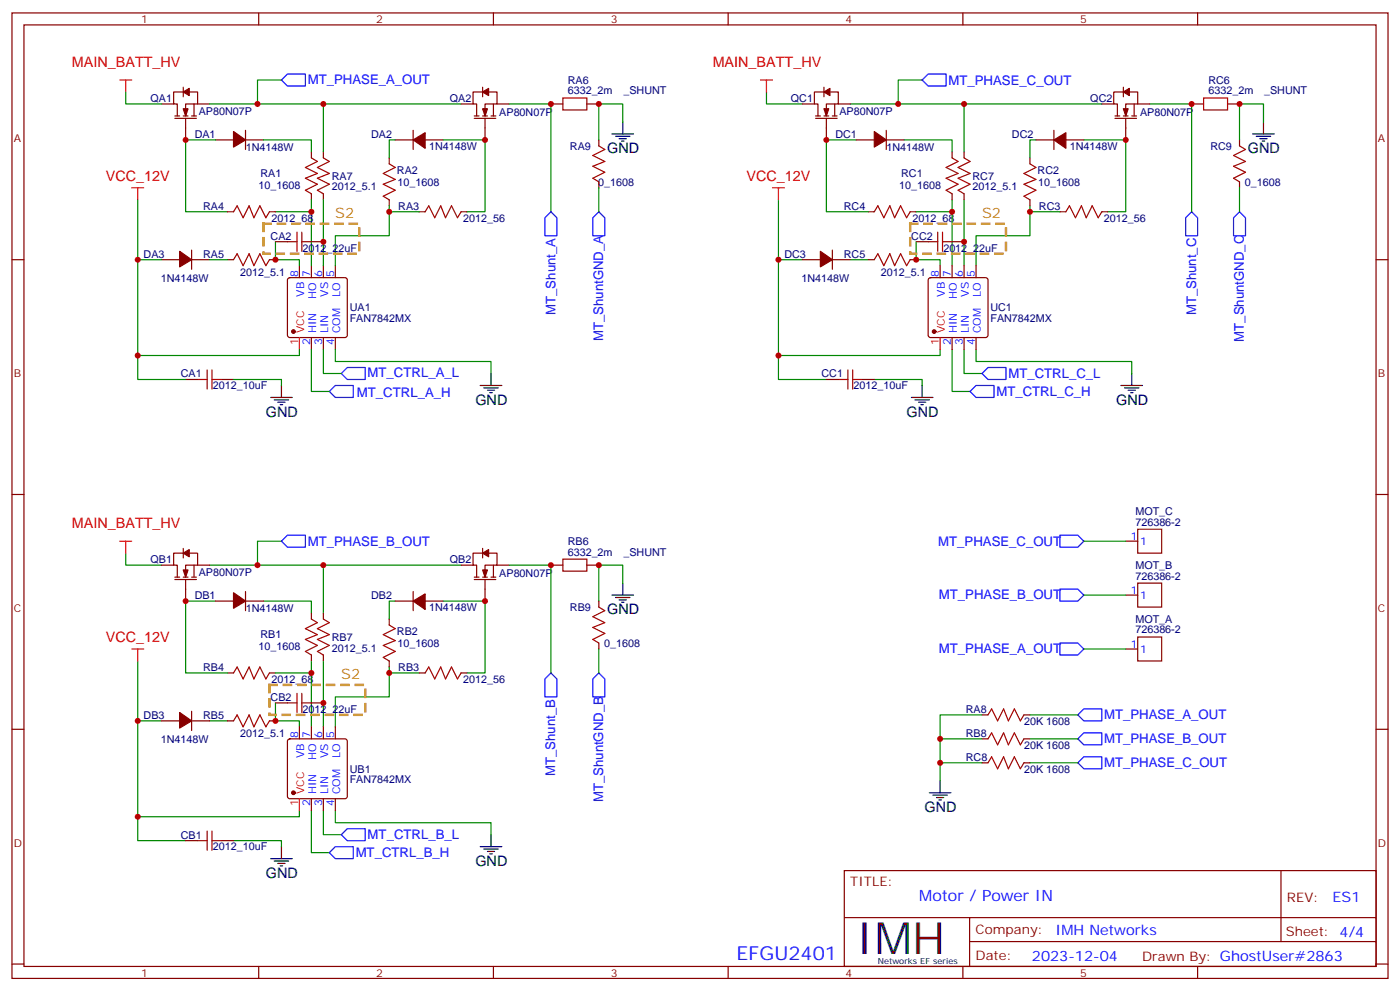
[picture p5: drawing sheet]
<svg xmlns="http://www.w3.org/2000/svg" width="412mm" height="292mm" viewBox="0 0 412 292" stroke-linecap="round" stroke-linejoin="round" font-family="sans-serif">
<g fill="none" stroke="#870000" stroke-width=".35">
<path d="M3.5 3.8h405.4v284.3h-405.4zM7.1 7.3h398.2v277.3h-398.2zM76.2 3.8v3.5M145.3 3.8v3.5M214.5 3.8v3.5M283.6 3.8v3.5M352.8 3.8v3.5M47.6 30.6h3.6M51.5 34.9h6.4M51.5 34.1h1.4M54 27.1h-2.8v3.5h1v3.5M54 25.7v2.8"/>
<path d="M54 34.1h1.4M54.7 27.1h3.5v3.5h-3.5v3.5M54.7 34.9v6.3M56.4 34.1h1.5M57.1 30.6v3.5M58.2 30.6h3.5M72.3 38.4v5.6M121.7 38.4v5.6M135.8 30.6h3.5M139.7 34.9h6.3M139.7 34.1h1.4M142.2 27.1h-2.9v3.5h1.1v3.5"/>
<path d="M142.2 25.7v2.8M142.2 34.1h1.4M142.9 27.1h3.5v3.5h-3.5v3.5M142.9 34.9v6.3M144.6 34.1h1.4M145.3 30.6v3.5M146.4 30.6h3.5M162.3 30.6h3.5M172.9 30.6h3.5M236.4 30.6h3.5M240.2 34.9h6.4M240.2 34.1h1.5"/>
<path d="M242.7 27.1h-2.8v3.5h1v3.5M242.7 25.7v2.8M242.7 34.1h1.4M243.4 27.1h3.5v3.5h-3.5v3.5M243.4 34.9v6.3M245.2 34.1h1.4M245.9 30.6v3.5M246.9 30.6h3.6M261.1 38.4v5.6M310.4 38.4v5.6M324.6 30.6h3.5M328.4 34.9h6.4"/>
<path d="M328.4 34.1h1.4M330.9 27.1h-2.8v3.5h1v3.5M330.9 25.7v2.8M330.9 34.1h1.4M331.6 27.1h3.5v3.5h-3.5v3.5M331.6 34.9v6.3M333.4 34.1h1.4M334.1 30.6v3.5M335.1 30.6h3.6M351 30.6h3.5M361.6 30.6h3.5M63.5 41.2h5.3"/>
<path d="M72.3 41.2h5.3M91.7 44.7v1.8M91.7 57.1v1.7M95.2 44.7v1.8M95.2 57.1v1.7M114.7 46.5v1.8M114.7 58.8v1.8M116.4 41.2h5.3M125.2 41.2h5.3M176.4 41.2v1.8M176.4 53.6v1.7M252.2 41.2h5.3"/>
<path d="M261.1 41.2h5.2M280.5 44.7v1.8M280.5 57.1v1.7M284 44.7v1.8M284 57.1v1.7M303.4 46.5v1.8M303.4 58.8v1.8M305.2 41.2h5.2M314 41.2h5.3M365.1 41.2v1.8M365.1 53.6v1.7M3.5 76.5h3.6"/>
<path d="M47.6 76.5h5.3M56.4 76.5h5.3M56.4 73.7v5.6M67 76.5h1.8M67 62.4h1.8M79.4 76.5h1.7M79.4 62.4h1.7M81.1 71.2h3.6M88.2 78.2v3.6M91.7 78.2v3.6M91.7 71.2h3.5M95.2 78.2v3.6"/>
<path d="M98.8 78.2v3.6M123.5 62.4h1.7M135.8 62.4h1.8M236.4 76.5h5.3M245.2 76.5h5.3M245.2 73.7v5.6M255.8 76.5h1.7M255.8 62.4h1.7M268.1 76.5h1.8M268.1 62.4h1.8M269.9 71.2h3.5M276.9 78.2v3.6"/>
<path d="M280.5 78.2v3.6M280.5 71.2h3.5M284 78.2v3.6M287.5 78.2v3.6M312.2 62.4h1.8M324.6 62.4h1.7M405.3 76.5h3.6M84.9 82l.5-.2h16.2l.5 .2 .2 .5v16.2l-.2 .5-.5 .2h-16.2l-.5-.2-.2-.5v-16.2zM91.7 99.4v3.5M95.2 99.4v3.5M98.8 99.4v3.5M273.6 82l.5-.2h16.2l.5 .2 .2 .5v16.2l-.2 .5-.5 .2h-16.2l-.5-.2-.2-.5v-16.2z"/>
<path d="M280.5 99.4v3.5M284 99.4v3.5M287.5 99.4v3.5M54.7 111.8h3.5M65.3 111.8h3.5M243.4 111.8h3.5M254 111.8h3.5M3.5 145.6h3.6M331.6 159.4h3.5M335.1 155.9h7.1v7h-7.1zM405.3 145.6h3.6M47.6 166.4h3.6"/>
<path d="M51.5 170.7h6.4M51.5 170h1.4M54 162.9h-2.8v3.5h1v3.6M54 161.5v2.8M54 170h1.4M54.7 162.9h3.5v3.5h-3.5v3.6M54.7 170.7v6.3M56.4 170h1.5M57.1 166.4v3.6M58.2 166.4h3.5M63.5 177h5.3M72.3 174.2v5.6"/>
<path d="M72.3 177h5.3M116.4 177h5.3M121.7 174.2v5.6M125.2 177h5.3M135.8 166.4h3.5M139.7 170.7h6.3M139.7 170h1.4M142.2 162.9h-2.9v3.5h1.1v3.6M142.2 161.5v2.8M142.2 170h1.4M142.9 162.9h3.5v3.5h-3.5v3.6M142.9 170.7v6.3"/>
<path d="M144.6 170h1.4M145.3 166.4v3.6M146.4 166.4h3.5M162.3 166.4h3.5M172.9 166.4h3.5M176.4 177v1.8M331.6 175.3h3.5M335.1 171.7h7.1v7.1h-7.1zM67 198.2h1.8M79.4 198.2h1.7M91.7 180.6v1.7M91.7 192.9v1.8"/>
<path d="M95.2 180.6v1.7M95.2 192.9v1.8M114.7 182.3v1.8M114.7 194.7v1.7M123.5 198.2h1.7M135.8 198.2h1.8M176.4 189.4v1.7M331.6 191.1h3.5M335.1 187.6h7.1v7.1h-7.1zM3.5 214.8h3.6M47.6 212.3h5.3M56.4 209.5v5.6"/>
<path d="M56.4 212.3h5.3M67 212.3h1.8M79.4 212.3h1.7M81.1 207h3.6M84.9 217.8l.5-.2h16.2l.5 .2 .2 .5v16.2l-.2 .5-.5 .2h-16.2l-.5-.2-.2-.5v-16.2zM88.2 214.1v3.5M91.7 214.1v3.5M91.7 207h3.5M95.2 214.1v3.5M98.8 214.1v3.5M289.3 210.5h1.7M289.3 217.6h1.7"/>
<path d="M301.6 210.5h1.8M301.6 217.6h1.8M405.3 214.8h3.6M91.7 235.2v3.6M95.2 235.2v3.6M98.8 235.2v3.6M289.3 224.6h1.7M301.6 224.6h1.8M54.7 247.6h3.5M65.3 247.6h3.5M248.7 256.4h156.6v28.2h-156.6zM377.3 256.4v20.9"/>
<path d="M248.7 270.2h156.5M285.6 277.3h119.6M285.6 270.2v14.2M3.5 283.9h3.6M76.2 284.6v3.5M145.3 284.6v3.5M214.5 284.6v3.5M283.6 284.6v3.5M352.8 284.6v3.5M405.3 283.9h3.6"/>
</g>
<g fill="#870000" stroke="#870000" stroke-width=".35">
<path d="M54 32h1.4l-.7 2.1z"/>
<path d="M54 27.1l1.7-1.1v2.2z"/>
<path d="M142.2 32h1.4l-.7 2.1z"/>
<path d="M142.2 27.1l1.7-1.1v2.2z"/>
<path d="M52.9 74l3.5 2.5-3.5 2.1z"/>
<path d="M68.8 38.7l3.5 2.5-3.5 2.1z"/>
<path d="M121.7 41.2l3.5-2.1v4.6z"/>
<path d="M121.7 177l3.5-2.1v4.6z"/>
<path d="M68.8 174.6l3.5 2.4-3.5 2.1z"/>
<path d="M52.9 209.8l3.5 2.5-3.5 2.1z"/>
<path d="M142.2 167.9h1.4l-.7 2.1z"/>
<path d="M142.2 162.9l1.7-1v2.1z"/>
<path d="M54 167.9h1.4l-.7 2.1z"/>
<path d="M54 162.9l1.7-1v2.1z"/>
<path d="M310.4 41.2l3.6-2.1v4.6z"/>
<path d="M257.5 38.7l3.6 2.5-3.6 2.1z"/>
<path d="M241.7 74l3.5 2.5-3.5 2.1z"/>
<path d="M330.9 32h1.4l-.7 2.1z"/>
<path d="M330.9 27.1l1.8-1.1v2.2z"/>
<path d="M242.7 32h1.4l-.7 2.1z"/>
<path d="M242.7 27.1l1.8-1.1v2.2z"/>
<circle cx="86.4" cy="97.6" r=".53"/>
<circle cx="86.4" cy="233.5" r=".53"/>
<circle cx="275.2" cy="97.6" r=".53"/>
</g>
<g fill="none" stroke="#f00" stroke-width=".35">
<path d="M35.3 23.6h3.5M37 23.6v3.5M224 23.6h3.5M225.8 23.6v3.5M38.8 55.3h3.5M40.6 55.3v3.5M227.5 55.3h3.6M229.3 55.3v3.5M88.2 99.4v3.5M276.9 99.4v3.5M35.3 159.4h3.5M37 159.4v3.5"/>
<path d="M38.8 191.1h3.5M40.6 191.1v3.6M88.2 235.2v3.6"/>
</g>
<g fill="none" stroke="#008700" stroke-width=".35">
<path d="M37 27.1v3.5h10.6M61.7 30.6h74.1M82.9 23.6h-7.1v7M95.2 30.6v14.1M149.9 30.6h12.4v31.8M183.4 35.9v-5.3h-7v10.6M225.8 27.1v3.5h10.6M250.5 30.6h74.1M271.6 23.6h-7v7M284 30.6v14.1M338.7 30.6h12.3v31.8M372.2 35.9v-5.3h-7.1v10.6"/>
<path d="M40.6 58.8v45.9h47.6v-1.8M63.5 41.2h-8.8v21.2h12.3M77.6 41.2h14.1v3.5M91.7 58.8v3.6M95.2 58.8v19.4M116.4 41.2h-1.7v5.3M130.5 41.2h12.4v21.2h-5.3M176.4 55.3v7.1M229.3 58.8v45.9h47.6v-1.8M252.2 41.2h-8.8v21.2h12.4M266.3 41.2h14.2v3.5M280.5 58.8v3.6"/>
<path d="M284 58.8v19.4M305.2 41.2h-1.8v5.3M319.3 41.2h12.3v21.2h-5.3M365.1 55.3v7.1M40.6 76.5h7M61.7 76.5h5.3M81.1 71.2v5.3h7.1v1.7M81.1 62.4h10.6v15.8M114.7 60.6v1.8h8.8M114.7 62.4v7h-15.9v8.8M229.3 76.5h7.1M250.5 76.5h5.3"/>
<path d="M269.9 62.4h10.6v15.8M269.9 71.2v5.3h7v1.7M303.4 62.4v7h-15.9v8.8M303.4 60.6v1.8h8.8M40.6 104.7v7.1h14.1M68.8 111.8h14.1v1.7M91.7 102.9v12.4h5.3M95.2 102.9v7.1h5.3M98.8 102.9v3.6h45.8v3.5M229.3 104.7v7.1h14.1M257.5 111.8h14.1v1.7M280.5 102.9v12.4h5.3"/>
<path d="M284 102.9v7.1h5.3M287.5 102.9v3.6h45.9v3.5M82.9 159.4h-7.1v7M319.3 159.4h12.3M37 162.9v3.5h10.6M61.7 166.4h74.1M63.5 177h-8.8v21.2h12.3M77.6 177h14.1v3.6M95.2 166.4v14.2M116.4 177h-1.7v5.3M130.5 177h12.4v21.2h-5.3M149.9 166.4h12.4v31.8"/>
<path d="M183.4 171.7v-5.3h-7v10.6M319.3 175.3h12.3M40.6 194.7v45.8h47.6v-1.7M81.1 198.2h10.6v15.9M91.7 194.7v3.5M95.2 194.7v19.4M114.7 198.2v7h-15.9v8.9M114.7 196.4v1.8h8.8M176.4 191.1v7.1M319.3 191.1h12.3M40.6 212.3h7M61.7 212.3h5.3"/>
<path d="M81.1 207v5.3h7.1v1.8M276.9 217.6h12.4M289.3 210.5h-12.4v19.4M303.4 210.5h14.1M303.4 217.6h14.1M91.7 238.8v12.3h5.3M95.2 238.8v7h5.3M98.8 238.8v3.5h45.8v3.5M276.9 224.6h12.4M303.4 224.6h14.1M40.6 240.5v7.1h14.1M68.8 247.6h14.1v1.7"/>
</g>
<g fill="none" stroke="#00f" stroke-width=".35">
<path d="M84.7 21.8h5.3v3.5h-5.3l-1.8-1.7zM271.6 23.6l1.8-1.8h5.3v3.5h-5.3zM162.3 62.4l1.7 1.7v5.3h-3.5v-5.3zM174.6 64.1l1.8-1.7 1.8 1.7v5.3h-3.6zM349.2 64.1l1.8-1.7 1.8 1.7v5.3h-3.6zM365.1 62.4l1.8 1.7v5.3h-3.5v-5.3zM97 115.3l1.8-1.8h5.3v3.6h-5.3zM100.5 110l1.8-1.8h5.3v3.6h-5.3zM285.8 115.3l1.7-1.8h5.3v3.6h-5.3zM291 108.2h5.3v3.6h-5.3l-1.7-1.8zM82.9 159.4l1.8-1.8h5.3v3.5h-5.3zM312.2 157.6h5.3l1.8 1.8-1.8 1.7h-5.3z"/>
<path d="M312.2 173.5h5.3l1.8 1.8-1.8 1.7h-5.3zM162.3 198.2l1.7 1.8v5.2h-3.5v-5.2zM174.6 200l1.8-1.8 1.8 1.8v5.2h-3.6zM312.2 189.4h5.3l1.8 1.7-1.8 1.8h-5.3zM317.5 210.5l1.8-1.7h5.3v3.5h-5.3zM317.5 217.6l1.8-1.8h5.3v3.6h-5.3zM317.5 224.6l1.8-1.7h5.3v3.5h-5.3zM97 251.1l1.8-1.8h5.3v3.6h-5.3zM100.5 245.8l1.8-1.7h5.3v3.5h-5.3z"/>
</g>
<g fill="none" stroke="#a10000" stroke-width=".35">
<path d="M165.8 28.9h7.1v3.5h-7.1zM354.5 28.9h7.1v3.5h-7.1zM91.7 46.5l1.8 1.1-3.5 1.7 3.5 1.8-3.5 1.4 3.5 1.8-3.5 1.7 1.7 1.1M95.2 46.5l1.8 1.1-3.5 1.7 3.5 1.8-3.5 1.4 3.5 1.8-3.5 1.7 1.7 1.1M114.7 48.3l1.7 1-3.5 1.8 3.5 1.7-3.5 1.5 3.5 1.7-3.5 1.8 1.8 1M176.4 43l1.8 1-3.6 1.8 3.6 1.8-3.6 1.4 3.6 1.7-3.6 1.8 1.8 1.1M280.5 46.5l1.7 1.1-3.5 1.7 3.5 1.8-3.5 1.4 3.5 1.8-3.5 1.7 1.8 1.1M284 46.5l1.8 1.1-3.6 1.7 3.6 1.8-3.6 1.4 3.6 1.8-3.6 1.7 1.8 1.1M303.4 48.3l1.8 1-3.6 1.8 3.6 1.7-3.6 1.5 3.6 1.7-3.6 1.8 1.8 1M365.1 43l1.8 1-3.5 1.8 3.5 1.8-3.5 1.4 3.5 1.7-3.5 1.8 1.7 1.1M68.8 76.5l1-1.8 1.8 3.5 1.8-3.5 1.4 3.5 1.8-3.5 1.7 3.5 1.1-1.7M68.8 62.4l1-1.8 1.8 3.5 1.8-3.5 1.4 3.5 1.8-3.5 1.7 3.5 1.1-1.7"/>
<path d="M84.7 71.2h2.8M87.5 68.4v5.6M88.9 68.4v5.6M88.9 71.2h2.8M125.2 62.4l1.1-1.8 1.8 3.5 1.7-3.5 1.4 3.5 1.8-3.5 1.8 3.5 1-1.7M257.5 62.4l1.1-1.8 1.7 3.5 1.8-3.5 1.4 3.5 1.8-3.5 1.8 3.5 1-1.7M257.5 76.5l1.1-1.8 1.7 3.5 1.8-3.5 1.4 3.5 1.8-3.5 1.8 3.5 1-1.7M273.4 71.2h2.8M276.2 68.4v5.6M277.6 71.2h2.9M277.6 68.4v5.6M314 62.4l1-1.8 1.8 3.5 1.8-3.5 1.4 3.5 1.7-3.5 1.8 3.5 1.1-1.7"/>
<path d="M58.2 111.8h2.8M61 108.9v5.7M62.4 108.9v5.7M62.4 111.8h2.9M246.9 111.8h2.9M249.8 108.9v5.7M251.2 111.8h2.8M251.2 108.9v5.7M165.8 164.7h7.1v3.5h-7.1zM176.4 178.8l1.8 1-3.6 1.8 3.6 1.8-3.6 1.4 3.6 1.7-3.6 1.8 1.8 1.1M68.8 198.2l1-1.8 1.8 3.6 1.8-3.6 1.4 3.6 1.8-3.6 1.7 3.6 1.1-1.8M91.7 182.3l1.8 1.1-3.5 1.7 3.5 1.8-3.5 1.4 3.5 1.8-3.5 1.7 1.7 1.1"/>
<path d="M95.2 182.3l1.8 1.1-3.5 1.7 3.5 1.8-3.5 1.4 3.5 1.8-3.5 1.7 1.7 1.1M114.7 184.1l1.7 1-3.5 1.8 3.5 1.8-3.5 1.4 3.5 1.7-3.5 1.8 1.8 1.1M125.2 198.2l1.1-1.8 1.8 3.6 1.7-3.6 1.4 3.6 1.8-3.6 1.8 3.6 1-1.8M68.8 212.3l1-1.8 1.8 3.6 1.8-3.6 1.4 3.6 1.8-3.6 1.7 3.6 1.1-1.8M84.7 207h2.8M87.5 204.2v5.6M88.9 204.2v5.6M88.9 207h2.8M291 210.5l1.1-1.7 1.8 3.5 1.7-3.5 1.4 3.5 1.8-3.5 1.8 3.5 1-1.8M291 217.6l1.1-1.8 1.8 3.6 1.7-3.6 1.4 3.6 1.8-3.6 1.8 3.6 1-1.8M291 224.6l1.1-1.7 1.8 3.5 1.7-3.5 1.4 3.5 1.8-3.5 1.8 3.5 1-1.8M58.2 247.6h2.8"/>
<path d="M61 244.8v5.6M62.4 244.8v5.6M62.4 247.6h2.9"/>
</g>
<g fill="none" stroke="#000" stroke-width=".35">
<path d="M180.3 39.4h6.3M183.4 35.9v3.5M369 39.4h6.4M372.2 35.9v3.5M181.3 40.1h4.3M182.4 40.9h2.1M183.1 41.6h.7M370.1 40.1h4.2M371.1 40.9h2.1M371.8 41.6h.7M79.7 117.1h6.4M80.8 117.8h4.2"/>
<path d="M81.8 118.5h2.2M82.5 119.2h.8M82.9 113.5v3.6M141.5 113.5h6.3M142.5 114.2h4.3M143.6 114.9h2.1M144.3 115.6h.7M144.6 110v3.5M268.5 117.1h6.3M269.5 117.8h4.3M270.6 118.5h2.1M271.3 119.2h.7"/>
<path d="M271.6 113.5v3.6M330.2 113.5h6.3M331.3 114.2h4.2M332.3 114.9h2.1M333 115.6h.7M333.4 110v3.5M180.3 175.3h6.3M181.3 176h4.3M182.4 176.7h2.1M183.1 177.4h.7M183.4 171.7v3.6M273.8 233.5h6.3"/>
<path d="M274.8 234.2h4.2M275.9 234.9h2.1M276.6 235.6h.7M276.9 229.9v3.6M79.7 252.9h6.4M80.8 253.6h4.2M81.8 254.3h2.2M82.5 255h.8M82.9 249.3v3.6M141.5 249.3h6.3M142.5 250h4.3M143.6 250.8h2.1"/>
<path d="M144.3 251.5h.7M144.6 245.8v3.5"/>
</g>
<path d="M77.6 65.9h28.2v8.8h-28.2zM268.1 65.9h28.2v8.8h-28.2zM79.4 201.7h28.2v8.8h-28.2z" fill="none" stroke="#c90" stroke-width=".71" stroke-dasharray="2.1 2.1"/>
<g fill="#c00">
<circle cx="276.9" cy="224.6" r=".88"/>
<circle cx="276.9" cy="217.6" r=".88"/>
<circle cx="114.7" cy="62.4" r=".88"/>
<circle cx="54.7" cy="41.2" r=".88"/>
<circle cx="91.7" cy="62.4" r=".88"/>
<circle cx="142.9" cy="41.2" r=".88"/>
<circle cx="95.3" cy="30.6" r=".88"/>
<circle cx="75.8" cy="30.6" r=".88"/>
<circle cx="40.6" cy="104.7" r=".88"/>
<circle cx="40.6" cy="240.5" r=".88"/>
<circle cx="75.8" cy="166.4" r=".88"/>
<circle cx="95.3" cy="166.4" r=".88"/>
<circle cx="142.9" cy="177" r=".88"/>
<circle cx="91.7" cy="198.2" r=".88"/>
<circle cx="54.7" cy="177" r=".88"/>
<circle cx="114.7" cy="198.2" r=".88"/>
<circle cx="40.6" cy="212.3" r=".88"/>
<circle cx="229.3" cy="104.7" r=".88"/>
<circle cx="264.6" cy="30.6" r=".88"/>
<circle cx="284" cy="30.6" r=".88"/>
<circle cx="331.6" cy="41.2" r=".88"/>
<circle cx="280.5" cy="62.4" r=".88"/>
<circle cx="243.4" cy="41.2" r=".88"/>
<circle cx="303.4" cy="62.4" r=".88"/>
<circle cx="229.3" cy="76.5" r=".88"/>
<circle cx="162.3" cy="30.6" r=".88"/>
<circle cx="162.3" cy="166.4" r=".88"/>
<circle cx="351" cy="30.6" r=".88"/>
<circle cx="176.4" cy="30.6" r=".88"/>
<circle cx="176.4" cy="166.4" r=".88"/>
<circle cx="365.1" cy="30.6" r=".88"/>
<circle cx="40.6" cy="76.5" r=".88"/>
<circle cx="95.3" cy="71.2" r=".88"/>
<circle cx="81.1" cy="76.5" r=".88"/>
<circle cx="95.3" cy="207" r=".88"/>
<circle cx="284" cy="71.2" r=".88"/>
<circle cx="269.9" cy="76.5" r=".88"/>
<circle cx="81.1" cy="212.3" r=".88"/>
</g>
<text font-size="13.1" x="252.2" y="281.1">IMH</text>
<text font-size="5.6" fill="#00f" x="217" y="282.9">EFGU2401</text>
<text font-size="4.6" fill="#00f" x="270.8" y="265.4">Motor / Power IN</text>
<g font-size="4.2" fill="#f00">
<text x="21.2" y="19.7">MAIN_BATT_HV</text>
<text x="209.9" y="19.7">MAIN_BATT_HV</text>
<text x="31.2" y="53.2">VCC_12V</text>
<text x="219.9" y="53.2">VCC_12V</text>
<text x="21.2" y="155.6">MAIN_BATT_HV</text>
<text x="31.2" y="189.1">VCC_12V</text>
</g>
<g font-size="4.2">
<text x="178.9" y="45.1">GND</text>
<text x="367.6" y="45.1">GND</text>
<text x="140.1" y="119.2">GND</text>
<text x="328.8" y="119.2">GND</text>
<text x="78.3" y="122.7">GND</text>
<text x="267.1" y="122.7">GND</text>
<text x="178.9" y="180.9">GND</text>
<text x="272.3" y="239.1">GND</text>
<text x="140.1" y="255">GND</text>
<text x="78.3" y="258.5">GND</text>
</g>
<g font-size="4.2" fill="#c90">
<text x="98.8" y="64.1">S2</text>
<text x="289.3" y="64.1">S2</text>
<text x="100.5" y="200">S2</text>
</g>
<g font-size="4.2" fill="#00f">
<text x="392.5" y="265.7">ES1</text>
<text x="310.9" y="275.2">IMH Networks</text>
<text x="304" y="283">2023-12-04</text>
</g>
<g font-size="3.9" fill="#00f">
<text x="90.7" y="24.9">MT_PHASE_A_OUT</text>
<text x="279.4" y="24.9">MT_PHASE_C_OUT</text>
<text x="163.6" y="92.7" transform="rotate(-90 163.6 92.7)">MT_Shunt_A</text>
<text x="352.3" y="92.9" transform="rotate(-90 352.3 92.9)">MT_Shunt_C</text>
<text x="177.7" y="100.5" transform="rotate(-90 177.7 100.5)">MT_ShuntGND_A</text>
<text x="366.4" y="100.7" transform="rotate(-90 366.4 100.7)">MT_ShuntGND_C</text>
<text x="108.3" y="110.9">MT_CTRL_A_L</text>
<text x="297" y="111.4">MT_CTRL_C_L</text>
<text x="105.1" y="116.9">MT_CTRL_A_H</text>
<text x="293.5" y="116.7">MT_CTRL_C_H</text>
<text x="90.7" y="160.7">MT_PHASE_B_OUT</text>
<text x="276.4" y="160.7">MT_PHASE_C_OUT</text>
<text x="276.6" y="176.6">MT_PHASE_B_OUT</text>
<text x="276.6" y="192.4">MT_PHASE_A_OUT</text>
<text x="325.3" y="211.9">MT_PHASE_A_OUT</text>
<text x="325.3" y="218.9">MT_PHASE_B_OUT</text>
<text x="325.3" y="226">MT_PHASE_C_OUT</text>
<text x="163.6" y="228.6" transform="rotate(-90 163.6 228.6)">MT_Shunt_B</text>
<text x="177.6" y="236.3" transform="rotate(-90 177.6 236.3)">MT_ShuntGND_B</text>
<text x="108.3" y="247.1">MT_CTRL_B_L</text>
<text x="104.8" y="252.4">MT_CTRL_B_H</text>
</g>
<g font-size="3.9" fill="#800">
<text x="250.5" y="261">TITLE:</text>
<text x="379.1" y="265.7">REV:</text>
<text x="287.4" y="275.2">Company:</text>
<text x="378.7" y="275.8">Sheet: 4/4</text>
<text x="287.4" y="282.9">Date:</text>
<text x="336.4" y="282.9">Drawn By: GhostUser#2863</text>
</g>
<g font-size="3.2" fill="#800">
<text x="41.6" y="6.8">1</text>
<text x="110.8" y="6.8">2</text>
<text x="179.9" y="6.8">3</text>
<text x="249.1" y="6.8">4</text>
<text x="318.2" y="6.8">5</text>
<text x="4.1" y="41.9">A</text>
<text x="405.9" y="41.9">A</text>
<text x="4.1" y="111.1">B</text>
<text x="405.9" y="111.1">B</text>
<text x="4.1" y="180.2">C</text>
<text x="405.9" y="180.2">C</text>
<text x="4.1" y="249.3">D</text>
<text x="405.9" y="249.3">D</text>
<text x="41.6" y="287.6">1</text>
<text x="110.8" y="287.6">2</text>
<text x="179.9" y="287.6">3</text>
<text x="249.1" y="287.6">4</text>
<text x="318.2" y="287.6">5</text>
</g>
<g font-size="3.2" fill="#000080">
<text x="44.3" y="30">QA1</text>
<text x="167.2" y="27.8">6332_2m</text>
<text x="167.2" y="24.6">RA6</text>
<text x="183.6" y="27.8">_SHUNT</text>
<text x="356" y="27.8">6332_2m</text>
<text x="356" y="24.6">RC6</text>
<text x="372.4" y="27.8">_SHUNT</text>
<text x="58.5" y="33.9">AP80N07P</text>
<text x="132.5" y="30">QA2</text>
<text x="147.1" y="34.2">AP80N07P</text>
<text x="233" y="30">QC1</text>
<text x="247.3" y="33.9">AP80N07P</text>
<text x="321.2" y="30">QC2</text>
<text x="335.8" y="34.2">AP80N07P</text>
<text x="57.3" y="40.6">DA1</text>
<text x="109.3" y="40.6">DA2</text>
<text x="246.1" y="40.6">DC1</text>
<text x="298.1" y="40.6">DC2</text>
<text x="72.4" y="44.5">1N4148W</text>
<text x="126.4" y="44.1">1N4148W</text>
<text x="167.9" y="44.1">RA9</text>
<text x="261.1" y="44.5">1N4148W</text>
<text x="315.1" y="44.1">1N4148W</text>
<text x="356.5" y="44.1">RC9</text>
<text x="76.7" y="52.2">RA1</text>
<text x="97.7" y="52.9">RA7</text>
<text x="116.9" y="51.2">RA2</text>
<text x="265.4" y="52.2">RC1</text>
<text x="286.5" y="52.9">RC7</text>
<text x="305.7" y="51.2">RC2</text>
<text x="76.1" y="55.7">10_1608</text>
<text x="97.7" y="56.1">2012_5.1</text>
<text x="117.1" y="54.7">10_1608</text>
<text x="176.2" y="54.7">0_1608</text>
<text x="264.9" y="55.7">10_1608</text>
<text x="286.5" y="56.1">2012_5.1</text>
<text x="305.8" y="54.7">10_1608</text>
<text x="366.7" y="54.7">0_1608</text>
<text x="59.8" y="61.7">RA4</text>
<text x="80" y="65.3">2012_68</text>
<text x="117.3" y="61.8">RA3</text>
<text x="136.5" y="65.3">2012_56</text>
<text x="248.5" y="61.7">RC4</text>
<text x="268.8" y="65.3">2012_68</text>
<text x="306.1" y="61.8">RC3</text>
<text x="325.2" y="65.3">2012_56</text>
<text x="79.7" y="70.6">CA2</text>
<text x="268.4" y="70.6">CC2</text>
<text x="42.3" y="75.9">DA3</text>
<text x="59.8" y="75.9">RA5</text>
<text x="89.1" y="74.1">2012_22uF</text>
<text x="231.1" y="75.9">DC3</text>
<text x="248.5" y="75.9">RC5</text>
<text x="277.9" y="74.1">2012_22uF</text>
<text x="47.4" y="82.9">1N4148W</text>
<text x="70.7" y="81.2">2012_5.1</text>
<text x="236.1" y="82.9">1N4148W</text>
<text x="259.5" y="81.2">2012_5.1</text>
<text x="103" y="94.9">FAN7842MX</text>
<text x="103" y="91.7">UA1</text>
<text x="291.7" y="94.9">FAN7842MX</text>
<text x="291.7" y="91.7">UC1</text>
<text x="53.2" y="111.1">CA1</text>
<text x="242" y="111.1">CC1</text>
<text x="62.7" y="114.7">2012_10uF</text>
<text x="251.4" y="114.7">2012_10uF</text>
<text x="334.4" y="154.8">726386-2</text>
<text x="334.4" y="151.6">MOT_C</text>
<text x="167.2" y="160.4">RB6</text>
<text x="44.3" y="165.8">QB1</text>
<text x="132.5" y="165.8">QB2</text>
<text x="167.2" y="163.6">6332_2m</text>
<text x="183.6" y="163.6">_SHUNT</text>
<text x="334.4" y="167.5">MOT_B</text>
<text x="58.5" y="169.7">AP80N07P</text>
<text x="147.1" y="170">AP80N07P</text>
<text x="334.4" y="170.7">726386-2</text>
<text x="57.3" y="176.4">DB1</text>
<text x="109.3" y="176.4">DB2</text>
<text x="126.4" y="179.9">1N4148W</text>
<text x="167.9" y="179.9">RB9</text>
<text x="72.4" y="180.3">1N4148W</text>
<text x="334.4" y="183.4">MOT_A</text>
<text x="76.1" y="191.6">10_1608</text>
<text x="76.7" y="188">RB1</text>
<text x="97.7" y="191.9">2012_5.1</text>
<text x="97.7" y="188.7">RB7</text>
<text x="116.9" y="187">RB2</text>
<text x="117.1" y="190.5">10_1608</text>
<text x="177.9" y="190.5">0_1608</text>
<text x="334.4" y="186.5">726386-2</text>
<text x="59.8" y="197.6">RB4</text>
<text x="117.3" y="197.6">RB3</text>
<text x="80" y="201.1">2012_68</text>
<text x="136.5" y="201.1">2012_56</text>
<text x="79.7" y="206.4">CB2</text>
<text x="89.1" y="209.9">2012_22uF</text>
<text x="284.5" y="209.9">RA8</text>
<text x="42.3" y="211.7">DB3</text>
<text x="59.8" y="211.7">RB5</text>
<text x="301.6" y="213.4">20K 1608</text>
<text x="47.4" y="218.7">1N4148W</text>
<text x="70.7" y="217">2012_5.1</text>
<text x="284.5" y="217">RB8</text>
<text x="301.6" y="220.5">20K 1608</text>
<text x="103" y="227.5">UB1</text>
<text x="284.5" y="224">RC8</text>
<text x="301.6" y="227.5">20K 1608</text>
<text x="103" y="230.7">FAN7842MX</text>
<text x="53.2" y="246.9">CB1</text>
<text x="62.7" y="250.5">2012_10uF</text>
</g>
<g font-size="3.2" fill="#00f">
<text x="87.8" y="81.6" transform="rotate(-90 87.8 81.6)">8</text>
<text x="91.4" y="81.6" transform="rotate(-90 91.4 81.6)">7</text>
<text x="94.9" y="81.6" transform="rotate(-90 94.9 81.6)">6</text>
<text x="98.4" y="81.6" transform="rotate(-90 98.4 81.6)">5</text>
<text x="276.6" y="81.6" transform="rotate(-90 276.6 81.6)">8</text>
<text x="280.1" y="81.6" transform="rotate(-90 280.1 81.6)">7</text>
<text x="283.6" y="81.6" transform="rotate(-90 283.6 81.6)">6</text>
<text x="287.2" y="81.6" transform="rotate(-90 287.2 81.6)">5</text>
<text x="89.6" y="87.4" transform="rotate(-90 89.6 87.4)">VB</text>
<text x="93.1" y="88" transform="rotate(-90 93.1 88)">HO</text>
<text x="96.7" y="87.4" transform="rotate(-90 96.7 87.4)">VS</text>
<text x="100.2" y="87.3" transform="rotate(-90 100.2 87.3)">LO</text>
<text x="278.3" y="87.4" transform="rotate(-90 278.3 87.4)">VB</text>
<text x="281.9" y="88" transform="rotate(-90 281.9 88)">HO</text>
<text x="285.4" y="87.4" transform="rotate(-90 285.4 87.4)">VS</text>
<text x="288.9" y="87.3" transform="rotate(-90 288.9 87.3)">LO</text>
<text x="91.4" y="101.6" transform="rotate(-90 91.4 101.6)">2</text>
<text x="93.1" y="98.1" transform="rotate(-90 93.1 98.1)">HIN</text>
<text x="94.9" y="101.6" transform="rotate(-90 94.9 101.6)">3</text>
<text x="96.7" y="98.1" transform="rotate(-90 96.7 98.1)">LIN</text>
<text x="98.4" y="101.6" transform="rotate(-90 98.4 101.6)">4</text>
<text x="100.2" y="98.1" transform="rotate(-90 100.2 98.1)">COM</text>
<text x="280.1" y="101.6" transform="rotate(-90 280.1 101.6)">2</text>
<text x="281.9" y="98.1" transform="rotate(-90 281.9 98.1)">HIN</text>
<text x="283.6" y="101.6" transform="rotate(-90 283.6 101.6)">3</text>
<text x="285.4" y="98.1" transform="rotate(-90 285.4 98.1)">LIN</text>
<text x="287.2" y="101.6" transform="rotate(-90 287.2 101.6)">4</text>
<text x="288.9" y="98.1" transform="rotate(-90 288.9 98.1)">COM</text>
<text x="333.1" y="159">1</text>
<text x="335.8" y="160.4">1</text>
<text x="333.1" y="174.9">1</text>
<text x="335.8" y="176.3">1</text>
<text x="333.1" y="190.8">1</text>
<text x="335.8" y="192.2">1</text>
<text x="87.8" y="217.4" transform="rotate(-90 87.8 217.4)">8</text>
<text x="91.4" y="217.4" transform="rotate(-90 91.4 217.4)">7</text>
<text x="94.9" y="217.4" transform="rotate(-90 94.9 217.4)">6</text>
<text x="98.4" y="217.4" transform="rotate(-90 98.4 217.4)">5</text>
<text x="89.6" y="223.2" transform="rotate(-90 89.6 223.2)">VB</text>
<text x="93.1" y="223.8" transform="rotate(-90 93.1 223.8)">HO</text>
<text x="96.7" y="223.2" transform="rotate(-90 96.7 223.2)">VS</text>
<text x="100.2" y="223.2" transform="rotate(-90 100.2 223.2)">LO</text>
<text x="93.1" y="233.9" transform="rotate(-90 93.1 233.9)">HIN</text>
<text x="96.7" y="233.9" transform="rotate(-90 96.7 233.9)">LIN</text>
<text x="100.2" y="233.9" transform="rotate(-90 100.2 233.9)">COM</text>
<text x="91.4" y="237.4" transform="rotate(-90 91.4 237.4)">2</text>
<text x="94.9" y="237.4" transform="rotate(-90 94.9 237.4)">3</text>
<text x="98.4" y="237.4" transform="rotate(-90 98.4 237.4)">4</text>
</g>
<g font-size="3.2" fill="#f00">
<text x="87.8" y="101.6" transform="rotate(-90 87.8 101.6)">1</text>
<text x="89.6" y="98.1" transform="rotate(-90 89.6 98.1)">VCC</text>
<text x="276.6" y="101.6" transform="rotate(-90 276.6 101.6)">1</text>
<text x="278.3" y="98.1" transform="rotate(-90 278.3 98.1)">VCC</text>
<text x="89.6" y="233.9" transform="rotate(-90 89.6 233.9)">VCC</text>
<text x="87.8" y="237.4" transform="rotate(-90 87.8 237.4)">1</text>
</g>
<text font-size="2.5" x="258.6" y="283.9">Networks EF series</text>
</svg>
